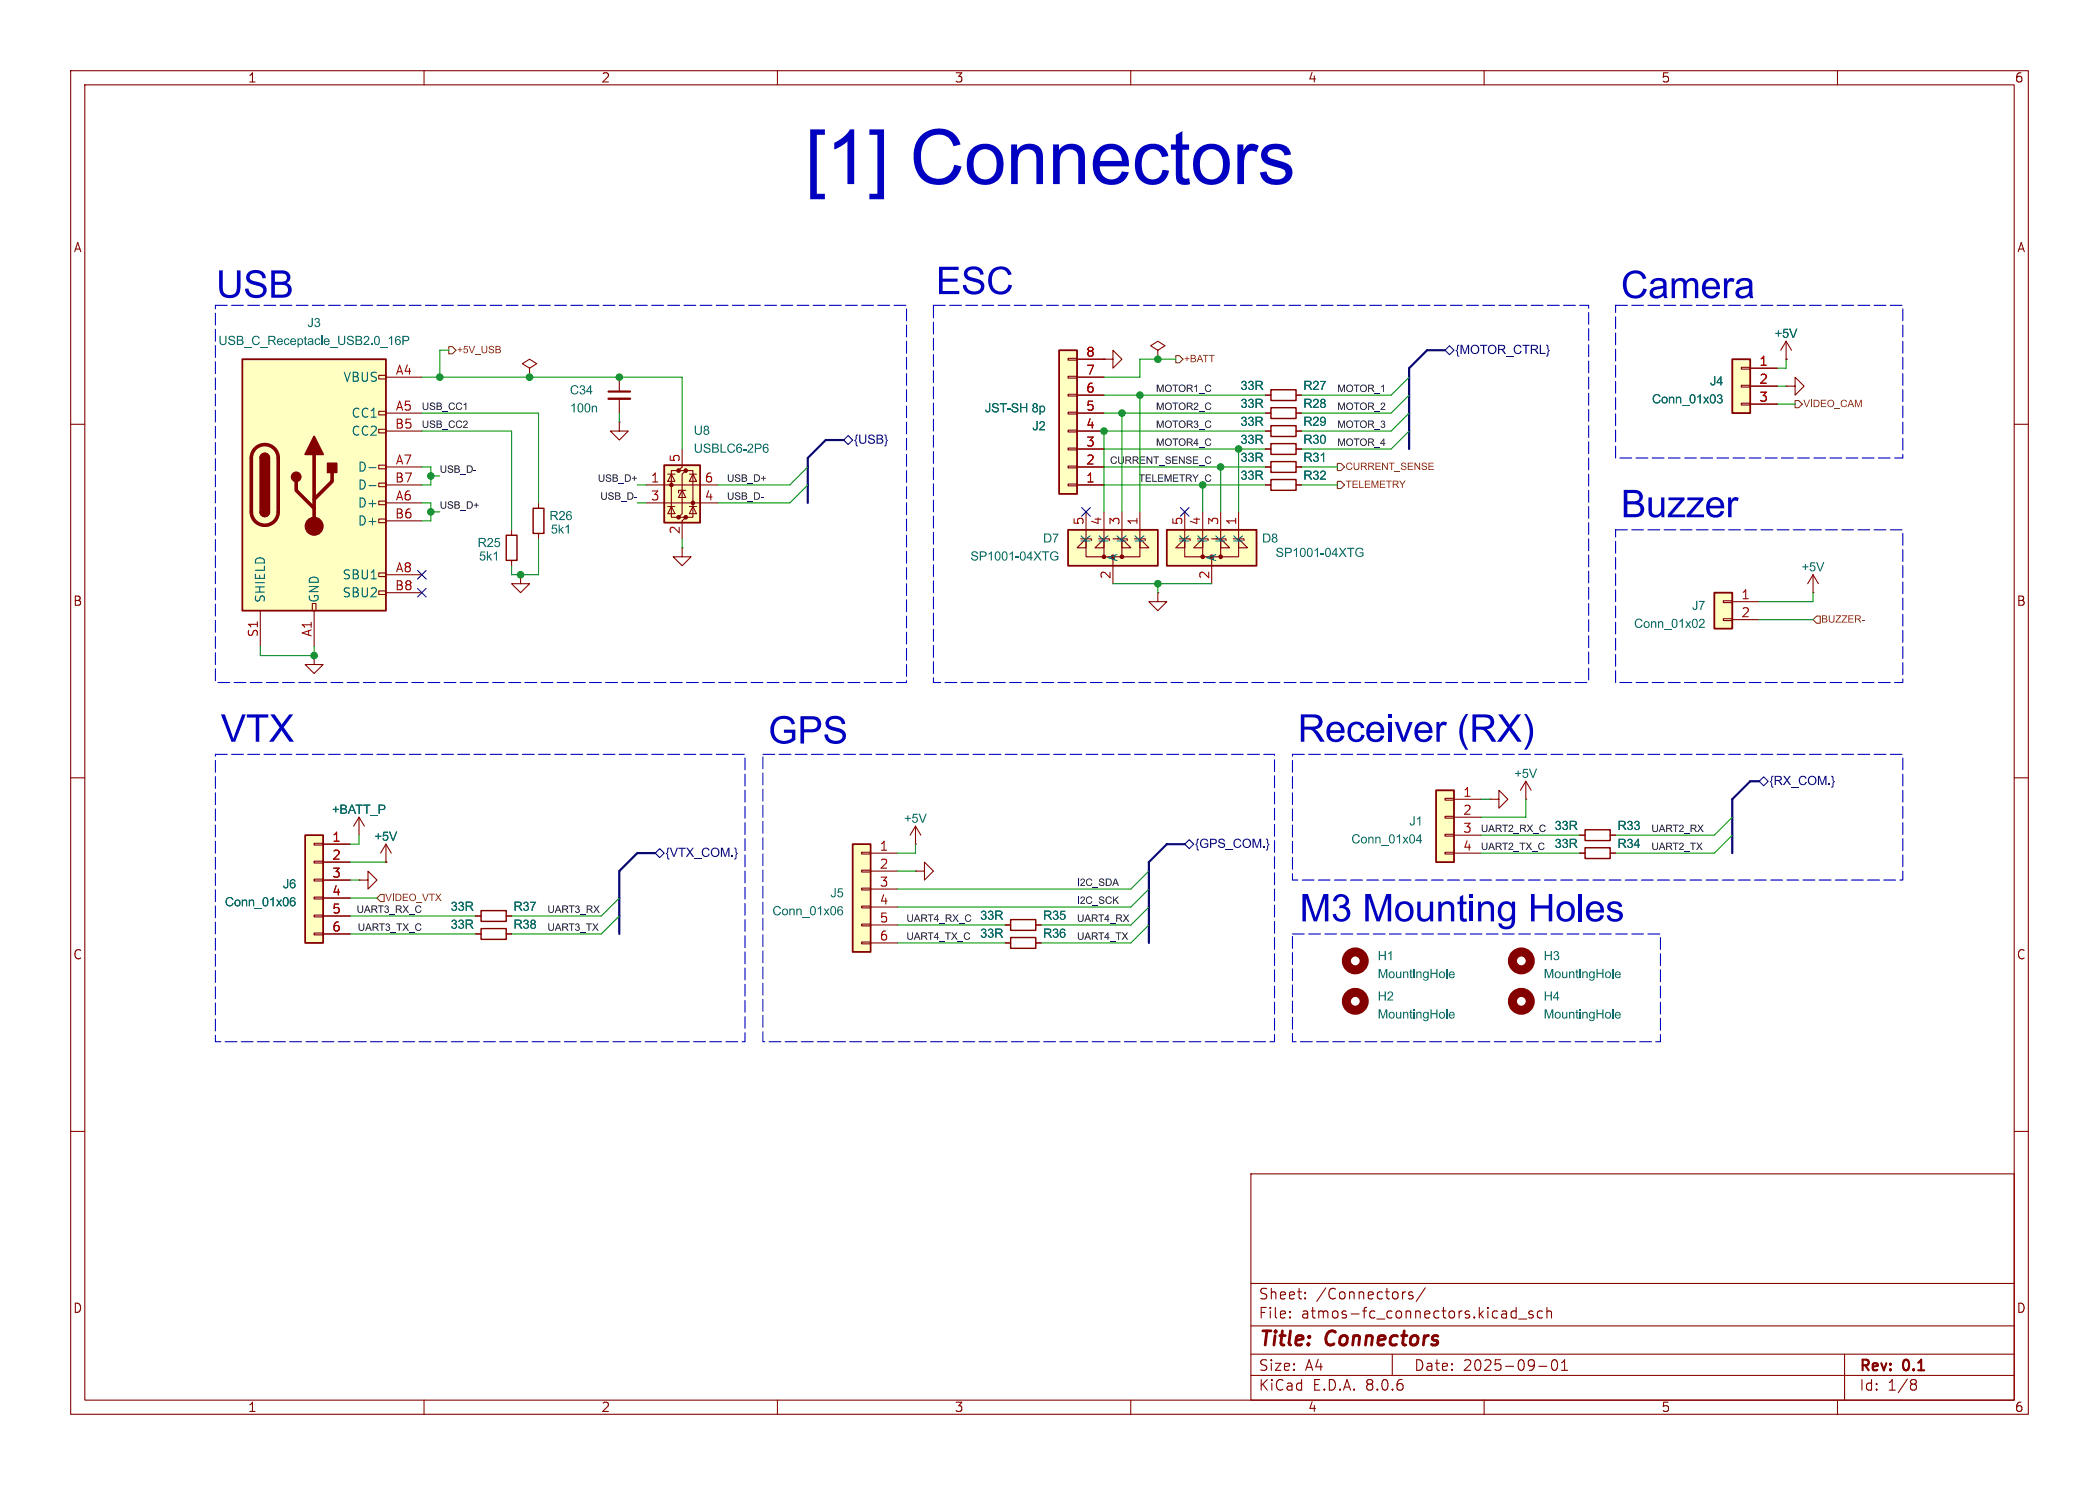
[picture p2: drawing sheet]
<svg xmlns="http://www.w3.org/2000/svg" width="297mm" height="210mm" viewBox="0 0 297 210" stroke-linecap="round" stroke-linejoin="round" font-family="sans-serif">
<g fill="none" stroke="#840000" stroke-width=".15">
<path d="M10 10h277v190h-277zM12 12h273v186h-273zM60 10v2M110 10v2M160 10v2M210 10v2M260 10v2M10 60h2M74.9 52.1l1-.7-1-.6-1 .6 1 .7v1.2M74.9 53.3h.1M252.7 50.8h.1M252.7 48.3l-.7 1.2"/>
<path d="M252.7 48.3v2.5M252.7 48.3l.8 1.2M285 60h2M72.4 74.9v.8M72.4 79.2v.8M10 110h2M285 110h2M10 160h2M285 160h2M177 166h108v32h-108zM60 198v2M110 198v2"/>
<path d="M160 198v2M177 194.5h108M177 191.5h108M177 187.5h108M177 181.5h108M182.5 186.3h.1l-.1 .1M182.5 186.3v.1M182.5 185.5v.1M182.5 185.5h.1l-.1 .1M184.7 183.6v.1M184.7 183.6h-.1l.1 .1M184.7 182.8v.1"/>
<path d="M184.7 182.8h-.1l.1 .1M197 191.5v3M198.7 182.7h.2M199.9 182.8l-.4-.1-.2 .2 .1 .2 .5 .2 .1 .1-.1 .2-.2 .1-.4-.1M201.7 182.1l-1.3 2M210 198v2M213.9 186.3l.2 .1 .4-.1M214.5 184.9v1.5M214.5 185.5l-.4-.1-.2 .1M214.9 186.5h1.1M216.9 185.5l-.4-.1-.2 .2 .1 .2 .5 .2 .1 .1-.1 .2-.2 .1-.4-.1M217.7 193.2h1.2"/>
<path d="M218.2 185.5l-.4-.1-.3 .3v.4l.2 .2 .1 .1 .4-.1M218.9 185.5a.37 .37 0 0 1 .6 .1v.8M218.9 184.9v1.5M219.7 192.4a.36 .36 0 0 1 .3-.1 .36 .36 0 0 1 .3 .3 .77 .77 0 0 1-.4 1.2 .91 .91 0 0 1-.2-1.4zM221 193.8h.8M221 192.7l.4-.4v1.5M260 198v2M261 191.5v6.5M270.6 195.1h.3l.3 .3-.1 .2-.2 .1M270.6 195.7h.3M270.9 195.7l.2 .2 .1 .4-.3 .3h-.3"/>
</g>
<path d="M71.6 75.7h1.6v3.5h-1.6z" fill="none" stroke="#840000" stroke-width=".2"/>
<path d="M34.3 50.8h20.3v35.6h-20.3z" fill="#ffffc2"/>
<g fill="none" stroke="#840000" stroke-width=".15">
<path d="M53.6 58.2h1v.5h-1zM53.6 53.1h1v.5h-1zM54.6 53.3h5.1M54.6 58.4h5.1M252.7 54.6h1.3v-1.3l1.3 1.3-1.3 1.3v-1.3M252.7 54.6h.1M53.6 73.4h1v.5h-1zM53.6 70.9h1v.5h-1zM53.6 68.3h1v.5h-1zM53.6 65.8h1v.5h-1zM53.6 60.7h1v.5h-1zM54.6 71.1h5.1"/>
<path d="M54.6 66h5.1M54.6 61h5.1M54.6 73.7h5.1M54.6 68.6h5.1M36.8 86.4v5M44.2 85.3h.5v1.1h-.5zM44.4 86.4v5M53.6 83.6h1v.5h-1zM53.6 81h1v.5h-1zM54.6 81.3h5.1M54.6 83.8h5.1"/>
</g>
<path d="M34.3 50.8h20.3v35.6h-20.3zM36.8 72.4a.64 .64 0 0 0 .7 .6 .64 .64 0 0 0 .6-.6M36.8 64.8a.64 .64 0 0 1 .7-.7 .64 .64 0 0 1 .6 .7" fill="none" stroke="#840000" stroke-width=".25"/>
<path d="M36.1 63.4a1.9 1.9 0 0 1 2.1-.4 1.9 1.9 0 0 1 1.2 1.8v7.6a1.91 1.91 0 0 1-1.9 1.9 1.91 1.91 0 0 1-1.9-1.9v-7.6a1.9 1.9 0 0 1 .5-1.4zM41.9 68.1v1.2l2.5 2.6M44.4 64.3v10.1M47 66.8v1.3l-2.6 2.5" fill="none" stroke="#840000" stroke-width=".51"/>
<g fill="#840000" stroke="#840000" stroke-width=".25">
<path d="M36.8 72.4h1.3a.64 .64 0 0 1-.6 .6 .64 .64 0 0 1-.7-.6z"/>
<path d="M36.8 64.8h1.3v7.6h-1.3z"/>
<path d="M37 64.3a.64 .64 0 0 1 .7-.1 .64 .64 0 0 1 .4 .6h-1.3z"/>
<path d="M44.4 61.7l1.3 2.6h-2.5z"/>
<path d="M46.4 65.5h1.2v1.3h-1.2z"/>
<circle cx="41.9" cy="67.4" r=".63"/>
</g>
<circle cx="44.4" cy="74.4" r="1.27" fill="#840000" stroke="#840000" stroke-width=".15"/>
<path d="M52.2 66.1h1M52.2 68.7h1" fill="none" stroke="#006464" stroke-width=".15"/>
<path d="M245.1 50.8h2.5v7.6h-2.5z" fill="#ffffc2"/>
<path d="M246.4 57h1.2v.3h-1.2zM246.4 54.5h1.2v.2h-1.2zM246.4 51.9h1.2v.3h-1.2zM247.6 52.1h3.9M247.6 54.6h3.9M247.6 57.2h3.9M129.5 123.2h1.3v-1.3l1.3 1.3-1.3 1.3v-1.3M129.5 123.2h.1" fill="none" stroke="#840000" stroke-width=".15"/>
<path d="M245.1 50.8h2.5v7.6h-2.5z" fill="none" stroke="#840000" stroke-width=".25"/>
<path d="M94 65.8h5.1v8.1h-5.1z" fill="#ffffc2"/>
<g fill="#840000" stroke="#840000" stroke-width=".14">
<circle cx="95" cy="68.6" r=".25"/>
<circle cx="96" cy="73.2" r=".25"/>
<circle cx="96" cy="66.5" r=".25"/>
<circle cx="97" cy="73.2" r=".25"/>
<circle cx="97" cy="66.5" r=".25"/>
<circle cx="98" cy="71.1" r=".25"/>
</g>
<g fill="none" stroke="#840000" stroke-width=".15">
<path d="M87.6 53.3v2.1M87.6 56.4v2M91.4 71.1h10.2M91.4 68.6h10.2M94.5 71.6h1M94.5 67.1h1M95 67.1l.5 1h-1zM95 71.6l.5 1h-1zM96 66.5h-1v6.7h1M96.5 69.3l.5 1.1h-1zM96.5 63.5v2.5l-.5 .5h1l-.5 .6v5.5l-.5 .6h1l-.5 .5v2.5M96.5 77.5v1.2h1.3l-1.3 1.3-1.3-1.3h1.3"/>
<path d="M96.5 77.5h.1M97 69.3h-1v.4M97 66.5h1v6.7h-1M97.5 71.6h1.1M97.5 67.1h1.1M98 71.6l.6 1h-1.1zM98 67.1l.6 1h-1.1z"/>
</g>
<path d="M94 65.8h5.1v8.1h-5.1z" fill="none" stroke="#840000" stroke-width=".25"/>
<path d="M86.1 56.4h3.1" fill="none" stroke="#840000" stroke-width=".33"/>
<path d="M86.1 55.4h3.1" fill="none" stroke="#840000" stroke-width=".3"/>
<path d="M120.6 119.4h2.6v15.2h-2.6z" fill="#ffffc2"/>
<g fill="none" stroke="#840000" stroke-width=".15">
<path d="M87.6 59.7v1.3h1.3l-1.3 1.2-1.2-1.2h1.2M87.6 59.7h.1M76.2 71.1v.8M76.2 75.4v.8M44.4 92.7v1.3h1.3l-1.3 1.3-1.2-1.3h1.2M44.4 92.7h.1M121.9 133.2h1.3v.3h-1.3zM121.9 130.7h1.3v.2h-1.3zM121.9 128.1h1.3v.3h-1.3zM121.9 125.6h1.3v.3h-1.3zM121.9 123.1h1.3v.2h-1.3zM121.9 120.5h1.3v.3h-1.3z"/>
<path d="M123.2 120.7h3.8M123.2 123.2h3.8M123.2 125.7h3.8M123.2 128.3h3.8M123.2 130.8h3.8M123.2 133.4h3.8"/>
</g>
<path d="M120.6 119.4h2.6v15.2h-2.6z" fill="none" stroke="#840000" stroke-width=".25"/>
<path d="M75.4 71.9h1.6v3.5h-1.6z" fill="none" stroke="#840000" stroke-width=".2"/>
<path d="M165.1 74.9h12.7v5.1h-12.7z" fill="#ffffc2"/>
<path d="M165.1 74.9h12.7v5.1h-12.7z" fill="none" stroke="#840000" stroke-width=".25"/>
<g fill="#840000" stroke="#840000" stroke-width=".15">
<circle cx="172.7" cy="78.7" r=".25"/>
<circle cx="170.2" cy="78.7" r=".25"/>
</g>
<g fill="none" stroke="#840000" stroke-width=".15">
<path d="M166.4 77.5l1.2-1.3v1.3zM167.6 76.2v2.5h2.6M167.6 72.4v3.8M168.9 77.5l1.3-1.3v1.3zM170.2 76.2v2.5h5.1v-2.5M170.2 72.4v3.8M171.4 76.2h1.3M172.7 76.2l1.3 1.3h-1.3zM172.7 72.4v6.3M175.3 76.2l1.2 1.3h-1.2zM175.3 72.4v3.8M171.4 80v2.6"/>
<path d="M50.8 115.6l-.8 1.2M50.8 115.6v2.5M50.8 115.6l.8 1.2"/>
</g>
<path d="M149.9 49.5h2.5v20.4h-2.5z" fill="#ffffc2"/>
<g fill="none" stroke="#840000" stroke-width=".15">
<path d="M151.1 50.7h1.3v.2h-1.3zM151.1 53.2h1.3v.3h-1.3zM151.1 55.8h1.3v.2h-1.3zM151.1 58.3h1.3v.2h-1.3zM152.4 58.4h3.8M152.4 55.9h3.8M152.4 53.3h3.8M152.4 50.8h3.8M156.2 50.8h1.3v1.3l1.2-1.3-1.2-1.3v1.3M156.2 50.8h.1M163.8 49.5l1-.6-1-.6-1 .6 1 .6v1.3M163.8 50.8h.1"/>
<path d="M179.1 58.4h.7M179.1 55.9h.7M183.4 58.4h.7M183.4 55.9h.7M151.1 60.8h1.3v.3h-1.3zM151.1 63.4h1.3v.2h-1.3zM151.1 65.9h1.3v.3h-1.3zM151.1 68.5h1.3v.2h-1.3zM152.4 68.6h3.8M152.4 66h3.8M152.4 63.5h3.8M152.4 61h3.8"/>
<path d="M179.1 61h.7M183.4 61h.7M73.7 81.3v1.3h1.2l-1.2 1.2-1.3-1.2h1.3M73.7 81.3h.1M163.8 83.8v1.3h1.3l-1.3 1.3-1.2-1.3h1.2M163.8 83.8h.1M129.5 119.4h.1M129.5 116.8l-.7 1.3M129.5 116.8v2.6M129.5 116.8l.8 1.3M210.8 113h1.3v-1.2l1.3 1.2-1.3 1.3v-1.3M210.8 113h.1"/>
<path d="M215.9 113h.1M215.9 110.5l-.8 1.3M215.9 110.5v2.5M215.9 110.5l.8 1.3M67.3 129.5h.8M71.6 129.5h.8"/>
</g>
<path d="M149.9 49.5h2.5v20.4h-2.5z" fill="none" stroke="#840000" stroke-width=".25"/>
<path d="M179.8 55.1h3.6v1.5h-3.6zM179.8 57.7h3.6v1.5h-3.6zM179.8 60.2h3.6v1.5h-3.6zM68.1 128.8h3.5v1.5h-3.5z" fill="none" stroke="#840000" stroke-width=".2"/>
<path d="M43.2 118.1h2.5v15.3h-2.5z" fill="#ffffc2"/>
<g fill="none" stroke="#840000" stroke-width=".15">
<path d="M179.1 68.6h.7M179.1 63.5h.7M179.1 66h.7M183.4 68.6h.7M183.4 63.5h.7M183.4 66h.7M44.4 119.3h1.3v.2h-1.3zM45.7 119.4h3.8M54.6 119.4l-.8 1.3M54.6 119.4v2.5M54.6 119.4l.8 1.3M44.4 132h1.3v.2h-1.3z"/>
<path d="M44.4 129.4h1.3v.3h-1.3zM44.4 126.9h1.3v.2h-1.3zM44.4 124.3h1.3v.3h-1.3zM44.4 121.8h1.3v.2h-1.3zM45.7 121.9h3.8M45.7 124.5h3.8M45.7 127h3.8M45.7 129.5h3.8M45.7 132.1h3.8M50.8 124.5h1.3v-1.3l1.2 1.3-1.2 1.2v-1.2M50.8 124.5h.1M54.6 121.9h.1"/>
<path d="M67.3 132.1h.8M71.6 132.1h.8"/>
</g>
<path d="M43.2 118.1h2.5v15.3h-2.5z" fill="none" stroke="#840000" stroke-width=".25"/>
<path d="M179.8 67.8h3.6v1.5h-3.6zM179.8 62.7h3.6v1.6h-3.6zM179.8 65.3h3.6v1.5h-3.6zM68.1 131.3h3.5v1.5h-3.5z" fill="none" stroke="#840000" stroke-width=".2"/>
<path d="M242.6 83.8h2.5v5.1h-2.5z" fill="#ffffc2"/>
<path d="M243.8 87.5h1.3v.3h-1.3zM243.8 85h1.3v.2h-1.3zM245.1 85.1h3.8M245.1 87.6h3.8M256.5 83.8h.1M256.5 81.3l-.7 1.3M256.5 81.3v2.5M256.5 81.3l.8 1.3" fill="none" stroke="#840000" stroke-width=".15"/>
<path d="M242.6 83.8h2.5v5.1h-2.5z" fill="none" stroke="#840000" stroke-width=".25"/>
<path d="M151.1 74.9h12.7v5.1h-12.7z" fill="#ffffc2"/>
<path d="M151.1 74.9h12.7v5.1h-12.7z" fill="none" stroke="#840000" stroke-width=".25"/>
<g fill="#840000" stroke="#840000" stroke-width=".15">
<circle cx="158.7" cy="78.7" r=".25"/>
<circle cx="156.2" cy="78.7" r=".25"/>
</g>
<g fill="none" stroke="#840000" stroke-width=".15">
<path d="M153.7 76.2v2.5h2.5M153.7 76.2v1.3h-1.3zM153.7 72.4v3.8M154.9 77.5l1.3-1.3v1.3zM156.2 76.2v2.5h5.1v-2.5M156.2 72.4v3.8M157.5 76.2h1.2M158.7 76.2l1.3 1.3h-1.3zM158.7 72.4v6.3M161.3 76.2l1.3 1.3h-1.3zM161.3 72.4v3.8M157.5 80v2.6"/>
<path d="M142.2 133.4h.8M142.2 130.8h.8M146.6 133.4h.7M146.6 130.8h.7"/>
</g>
<g fill="none" stroke="#840000" stroke-width="1.3">
<circle cx="191.8" cy="135.9" r="1.27"/>
<circle cx="215.3" cy="135.9" r="1.27"/>
<circle cx="191.8" cy="141.6" r="1.27"/>
<circle cx="215.3" cy="141.6" r="1.27"/>
</g>
<path d="M143 132.6h3.6v1.5h-3.6zM143 130h3.6v1.6h-3.6z" fill="none" stroke="#840000" stroke-width=".2"/>
<path d="M203.2 111.8h2.5v10.1h-2.5z" fill="#ffffc2"/>
<path d="M204.5 118h1.2v.2h-1.2zM204.5 115.4h1.2v.3h-1.2zM204.5 112.9h1.2v.3h-1.2zM205.7 113h3.8M205.7 115.6h3.8M205.7 118.1h3.8M223.5 118.1h.8M227.8 118.1h.8M204.5 120.5h1.2v.3h-1.2zM205.7 120.7h3.8M223.5 120.7h.8M227.8 120.7h.8" fill="none" stroke="#840000" stroke-width=".15"/>
<path d="M203.2 111.8h2.5v10.1h-2.5z" fill="none" stroke="#840000" stroke-width=".25"/>
<path d="M224.3 117.3h3.5v1.6h-3.5zM224.3 119.9h3.5v1.5h-3.5z" fill="none" stroke="#840000" stroke-width=".2"/>
<path d="M63.5 49h.5l.5 .5-.5 .5h-.5zM166.4 50.3h.5l.5 .5-.5 .5h-.5zM254 56.6h.5l.5 .6-.5 .5h-.5zM189.2 65.5h.5l.5 .5-.5 .5h-.5zM189.2 68.1h.5l.5 .5-.5 .5h-.5zM257 87.1h.6v1h-.6l-.5-.5zM53.8 126.5h.6v1h-.6l-.5-.5z" fill="none" stroke="#725600" stroke-width=".15"/>
<path d="M204.5 49.5l.6-.6 .6 .6-.6 .7zM119.4 62.2l.6-.6 .6 .6-.6 .7zM167.6 119.4l.7-.7 .6 .7-.6 .6zM248.9 110.5l.7-.6 .6 .6-.6 .6zM93.3 120l.7 .7-.7 .6-.6-.6z" fill="none" stroke="#000084" stroke-width=".15"/>
<g fill="#0000c2">
<path d="M114.6 18.3h2.1v.8h-1.1v8.3h1.1v.8h-2.1z"/>
<path d="M118 20.2a4.8 4.8 0 0 0 2.3-1.9h.6v7.7h-1v-6l-.9 .7-1 .5z"/>
<path d="M123 18.3h2.1v9.9h-2.1v-.8h1.1v-8.3h-1.1z"/>
<path d="M130.2 19.3a3.5 3.5 0 0 1 5.2 .1l.5 1-1 .3a2.28 2.28 0 0 0-2-1.7 2.28 2.28 0 0 0-2.3 1.4 4.6 4.6 0 0 0 .4 4.1 2.31 2.31 0 0 0 2.4 .7 2.31 2.31 0 0 0 1.6-1.9l1 .3a3.4 3.4 0 0 1-2.6 2.5 3.4 3.4 0 0 1-3.4-1.3 5 5 0 0 1 .2-5.5z"/>
<path d="M166.4 19.1l.9-.6v1.9h1v.8h-1l.1 3.8a.65 .65 0 0 0 .9 .2l.1 .8a1.54 1.54 0 0 1-1.9-.4l-.1-.8v-3.6h-.7v-.8h.7z"/>
</g>
<path d="M30.5 43.2h97.8v53.3h-97.8zM132.1 43.2h92.7v53.3h-92.7zM228.6 43.2h40.6v21.6h-40.6zM228.6 74.9h40.6v21.6h-40.6zM30.5 106.7h74.9v40.6h-74.9zM107.9 106.7h72.4v40.6h-72.4zM182.9 106.7h86.3v17.8h-86.3zM182.9 132.1h52v15.2h-52z" fill="none" stroke="#0000c2" stroke-width=".15" stroke-dasharray="1.7 .6"/>
<path d="M204.5 49.5h-2.6l-2.5 2.6v11.4M119.4 62.2h-2.6l-2.5 2.6v6.3M167.6 119.4h-2.5l-2.5 2.5v11.5M248.9 110.5h-1.3l-2.5 2.5v7.7M92.7 120.7h-2.5l-2.6 2.5v8.9" fill="none" stroke="#000084" stroke-width=".3"/>
<g fill="none" stroke="#009600" stroke-width=".15">
<path d="M59.7 58.4h16.5v12.7M59.7 53.3h36.8v10.2M63.5 49.5h-1.3v3.8M87.6 58.4v1.3M156.2 55.9h22.9M156.2 58.4h22.9M158.7 58.4v14M161.3 55.9v16.5M166.4 50.8h-5.1v2.5h-5.1M199.4 58.4l-2.6 2.6h-12.7M199.4 53.3l-2.6 2.6h-12.7M199.4 55.9l-2.6 2.5h-12.7"/>
<path d="M251.5 57.2h2.5M251.5 54.6h1.2M252.7 50.8v1.3h-1.2M59.7 61h12.7v13.9M59.7 66h1.3v2.6h-1.3M59.7 71.1h1.3v2.6h-1.3M61 67.3h1.2M61 72.4h1.2M76.2 76.2v5.1h-3.8v-1.3M90.2 68.6h1.2M90.2 71.1h1.2M96.5 76.2v1.3"/>
<path d="M114.3 66l-2.5 2.6h-10.2M114.3 68.6l-2.5 2.5h-10.2M156.2 63.5h22.9M156.2 68.6h22.9M156.2 66h22.9M170.2 68.6v3.8M172.7 66v6.4M175.3 63.5v8.9M179.1 61h-22.9v11.4M184.1 68.6h5.1M184.1 66h5.1M199.4 61l-2.6 2.5h-12.7"/>
<path d="M36.8 91.4v1.3h7.6v-1.3M157.5 82.6h13.9M163.8 82.6v1.2M248.9 87.6h7.6M256.5 83.8v1.3h-7.6M50.8 118.1v1.3h-1.3M129.5 119.4v1.3h-2.5M209.5 118.1h14M209.5 113h1.3M215.9 113v2.6h-6.4M245.1 115.6l-2.5 2.5h-14M245.1 118.1l-2.5 2.6h-14"/>
<path d="M49.5 121.9h5.1M49.5 124.5h1.3M49.5 129.5h17.8M49.5 132.1h17.8M49.5 127h3.8M87.6 127l-2.5 2.5h-12.7M87.6 129.5l-2.5 2.6h-12.7M127 123.2h2.5M127 133.4h15.2M127 130.8h15.2M162.6 130.8l-2.6 2.6h-12.7M162.6 128.3l-2.6 2.5h-12.7"/>
<path d="M162.6 125.7l-2.6 2.6h-33M162.6 123.2l-2.6 2.5h-33M209.5 120.7h14"/>
</g>
<path d="M153.1 71.8l1.2 1.2M154.3 71.8l-1.2 1.2M167 71.8l1.2 1.2M168.2 71.8l-1.2 1.2M59.1 83.2l1.2 1.2M59.1 80.7l1.2 1.2M60.3 83.2l-1.2 1.2M60.3 80.7l-1.2 1.2" fill="none" stroke="#000084" stroke-width=".15"/>
<g fill="none" stroke="#840000" stroke-width=".15">
<path d="M152.4 58.4h3.8M152.4 55.9h3.8M152.4 53.3h3.8M152.4 50.8h3.8M156.2 50.8h.1M179.1 58.4h.7M179.1 55.9h.7M183.4 58.4h.7M183.4 55.9h.7M247.6 52.1h3.9M247.6 54.6h3.9M247.6 57.2h3.9"/>
<path d="M252.7 50.8h.1M152.4 68.6h3.8M152.4 66h3.8M152.4 63.5h3.8M152.4 61h3.8M179.1 68.6h.7M179.1 66h.7M179.1 63.5h.7M179.1 61h.7M183.4 68.6h.7M183.4 66h.7M183.4 63.5h.7"/>
<path d="M183.4 61h.7M45.7 119.4h3.8M223.5 118.1h.8M227.8 118.1h.8M45.7 129.5h3.8M45.7 132.1h3.8M45.7 121.9h3.8M45.7 124.5h3.8M45.7 127h3.8M54.6 121.9h.1M67.3 129.5h.8M67.3 132.1h.8"/>
<path d="M71.6 129.5h.8M71.6 132.1h.8M142.2 133.4h.8M142.2 130.8h.8M146.6 133.4h.7M146.6 130.8h.7M223.5 120.7h.8M227.8 120.7h.8"/>
</g>
<g fill="#009600" stroke="#009600" stroke-width=".15">
<circle cx="156.2" cy="61" r=".46"/>
<circle cx="161.3" cy="55.9" r=".46"/>
<circle cx="158.7" cy="58.4" r=".46"/>
<circle cx="175.3" cy="63.5" r=".46"/>
<circle cx="163.8" cy="50.8" r=".46"/>
<circle cx="62.2" cy="53.3" r=".46"/>
<circle cx="87.6" cy="53.3" r=".46"/>
<circle cx="61" cy="67.3" r=".46"/>
<circle cx="61" cy="72.4" r=".46"/>
<circle cx="74.9" cy="53.3" r=".46"/>
<circle cx="170.2" cy="68.6" r=".46"/>
<circle cx="172.7" cy="66" r=".46"/>
<circle cx="163.8" cy="82.6" r=".46"/>
<circle cx="73.7" cy="81.3" r=".46"/>
<circle cx="44.4" cy="92.7" r=".46"/>
</g>
<text font-size="10.6" fill="#0000c2" x="113.9" y="30.4">[1] Connectors</text>
<g font-size="5.3" fill="#0000c2">
<text x="30.6" y="43.5">USB</text>
<text x="132.4" y="43">ESC</text>
<text x="229.4" y="42.8">Camera</text>
<text x="229.4" y="73.8">Buzzer</text>
<text x="31.2" y="105.5">VTX</text>
<text x="108.7" y="105.8">GPS</text>
<text x="183.6" y="105.5">Receiver (RX)</text>
<text x="183.9" y="130.9">M3 Mounting Holes</text>
</g>
<g font-size="2.8" fill="#840000">
<text x="178" y="190.9">Title:</text>
<text x="187.7" y="190.9">Connectors</text>
</g>
<g font-size="2.1" fill="#840000">
<text x="178" y="184">Sheet:</text>
<text x="186.2" y="184">/Connectors/</text>
<text x="178" y="186.7">File:</text>
<text x="184.1" y="186.7">atmos-fc_connectors.kicad_sch</text>
<text x="178" y="196.9">KiCad</text>
<text x="178" y="194.1">Size:</text>
<text x="184.7" y="194.1">A4</text>
<text x="185.7" y="196.9">E.D.A.</text>
<text x="193.3" y="196.9">8.0.6</text>
<text x="200" y="194.1">Date:</text>
<text x="207" y="194.1">2025-09-01</text>
<text x="263" y="194.3">Rev:</text>
<text x="263" y="196.9">Id:</text>
<text x="267.1" y="196.9">1/8</text>
<text x="269.4" y="194.3">0.1</text>
</g>
<g font-size="1.8" fill="#840000">
<text x="35" y="11.9">1</text>
<text x="85" y="11.9">2</text>
<text x="135" y="11.9">3</text>
<text x="185" y="11.9">4</text>
<text x="235" y="11.9">5</text>
<text x="285" y="11.9">6</text>
<text x="10.3" y="35.9">A</text>
<text x="285.3" y="35.9">A</text>
<text x="10.3" y="85.9">B</text>
<text x="285.3" y="85.9">B</text>
<text x="10.3" y="135.9">C</text>
<text x="285.3" y="135.9">C</text>
<text x="10.3" y="185.9">D</text>
<text x="285.3" y="185.9">D</text>
<text x="35" y="199.9">1</text>
<text x="85" y="199.9">2</text>
<text x="135" y="199.9">3</text>
<text x="185" y="199.9">4</text>
<text x="235" y="199.9">5</text>
<text x="285" y="199.9">6</text>
</g>
<g font-size="1.8" fill="#006464">
<text x="43.5" y="46.7">J3</text>
<text x="30.9" y="49.3">USB_C_Receptacle_USB2.0_16P</text>
<text x="251.1" y="48.2">+5V</text>
<text x="48.5" y="54.2">VBUS</text>
<text x="49.6" y="59.3">CC1</text>
<text x="80.6" y="56.2">C34</text>
<text x="80.6" y="58.8">100n</text>
<text x="139.4" y="58.8">JST-SH 8p</text>
<text x="175.5" y="55.6">33R</text>
<text x="175.5" y="58.2">33R</text>
<text x="184.4" y="55.6">R27</text>
<text x="184.4" y="58.2">R28</text>
<text x="233.8" y="57.5">Conn_01x03</text>
<text x="242" y="55">J4</text>
<text x="49.6" y="61.8">CC2</text>
<text x="98.2" y="62">U8</text>
<text x="98.2" y="64.5">USBLC6-2P6</text>
<text x="146.1" y="61.3">J2</text>
<text x="175.5" y="60.7">33R</text>
<text x="175.5" y="63.2">33R</text>
<text x="175.5" y="65.8">33R</text>
<text x="184.4" y="60.7">R29</text>
<text x="184.4" y="63.2">R30</text>
<text x="184.4" y="65.8">R31</text>
<text x="50.5" y="72">D+</text>
<text x="50.5" y="66.9">D-</text>
<text x="50.5" y="69.4">D-</text>
<text x="175.5" y="68.3">33R</text>
<text x="184.4" y="68.3">R32</text>
<text x="50.5" y="74.5">D+</text>
<text x="67.6" y="77.8">R25</text>
<text x="77.7" y="74">R26</text>
<text x="77.9" y="75.9">5k1</text>
<text x="147.6" y="77.2">D7</text>
<text x="154.5" y="76.9" transform="rotate(-90 154.5 76.9)">K</text>
<text x="157.1" y="76.9" transform="rotate(-90 157.1 76.9)">K</text>
<text x="159.6" y="76.9" transform="rotate(-90 159.6 76.9)">K</text>
<text x="162.2" y="76.9" transform="rotate(-90 162.2 76.9)">K</text>
<text x="168.5" y="76.9" transform="rotate(-90 168.5 76.9)">K</text>
<text x="171" y="76.9" transform="rotate(-90 171 76.9)">K</text>
<text x="173.6" y="76.9" transform="rotate(-90 173.6 76.9)">K</text>
<text x="176.1" y="76.9" transform="rotate(-90 176.1 76.9)">K</text>
<text x="178.6" y="77.2">D8</text>
<text x="48.4" y="82.1">SBU1</text>
<text x="67.8" y="79.7">5k1</text>
<text x="137.3" y="79.7">SP1001-04XTG</text>
<text x="158.3" y="79.5" transform="rotate(-90 158.3 79.5)">A</text>
<text x="172.3" y="79.5" transform="rotate(-90 172.3 79.5)">A</text>
<text x="180.5" y="79.2">SP1001-04XTG</text>
<text x="254.9" y="81.3">+5V</text>
<text x="37.7" y="85.3" transform="rotate(-90 37.7 85.3)">SHIELD</text>
<text x="45.3" y="85.3" transform="rotate(-90 45.3 85.3)">GND</text>
<text x="48.4" y="84.7">SBU2</text>
<text x="231.2" y="89.3">Conn_01x02</text>
<text x="239.4" y="86.7">J7</text>
<text x="214.3" y="110.5">+5V</text>
<text x="47" y="115.6">+BATT_P</text>
<text x="53" y="119.4">+5V</text>
<text x="127.9" y="116.8">+5V</text>
<text x="191.2" y="119.7">Conn_01x04</text>
<text x="199.4" y="117.2">J1</text>
<text x="220" y="117.8">33R</text>
<text x="228.9" y="117.8">R33</text>
<text x="220" y="120.4">33R</text>
<text x="228.9" y="120.4">R34</text>
<text x="31.8" y="128.6">Conn_01x06</text>
<text x="40" y="126.1">J6</text>
<text x="63.8" y="129.3">33R</text>
<text x="63.8" y="131.8">33R</text>
<text x="72.7" y="129.3">R37</text>
<text x="72.7" y="131.8">R38</text>
<text x="109.3" y="129.9">Conn_01x06</text>
<text x="117.5" y="127.4">J5</text>
<text x="138.7" y="130.5">33R</text>
<text x="147.6" y="130.5">R35</text>
<text x="138.7" y="133.1">33R</text>
<text x="147.6" y="133.1">R36</text>
<text x="194.9" y="136.3">H1</text>
<text x="218.4" y="136.3">H3</text>
<text x="194.9" y="138.8">MountingHole</text>
<text x="194.9" y="142">H2</text>
<text x="218.4" y="142">H4</text>
<text x="218.4" y="138.8">MountingHole</text>
<text x="194.9" y="144.5">MountingHole</text>
<text x="218.4" y="144.5">MountingHole</text>
</g>
<g font-size="1.8" fill="#a90000">
<text x="55.9" y="53.1">A4</text>
<text x="153.6" y="53.1">7</text>
<text x="153.6" y="50.5">8</text>
<text x="248.8" y="51.8">1</text>
<text x="55.9" y="58.2">A5</text>
<text x="153.6" y="58.2">5</text>
<text x="153.6" y="55.6">6</text>
<text x="248.8" y="54.4">2</text>
<text x="248.8" y="56.9">3</text>
<text x="55.8" y="60.7">B5</text>
<text x="55.9" y="65.8">A7</text>
<text x="96.3" y="65.5" transform="rotate(-90 96.3 65.5)">5</text>
<text x="153.6" y="65.8">2</text>
<text x="153.6" y="63.2">3</text>
<text x="153.6" y="60.7">4</text>
<text x="55.8" y="68.3">B7</text>
<text x="55.9" y="70.9">A6</text>
<text x="92" y="68.3">1</text>
<text x="92" y="70.9">3</text>
<text x="99.6" y="70.9">4</text>
<text x="99.6" y="68.3">6</text>
<text x="153.6" y="68.3">1</text>
<text x="55.8" y="73.4">B6</text>
<text x="96.3" y="75.6" transform="rotate(-90 96.3 75.6)">2</text>
<text x="153.4" y="74.4" transform="rotate(-90 153.4 74.4)">5</text>
<text x="156" y="74.4" transform="rotate(-90 156 74.4)">4</text>
<text x="158.5" y="74.4" transform="rotate(-90 158.5 74.4)">3</text>
<text x="161" y="74.4" transform="rotate(-90 161 74.4)">1</text>
<text x="167.4" y="74.4" transform="rotate(-90 167.4 74.4)">5</text>
<text x="169.9" y="74.4" transform="rotate(-90 169.9 74.4)">4</text>
<text x="172.5" y="74.4" transform="rotate(-90 172.5 74.4)">3</text>
<text x="175" y="74.4" transform="rotate(-90 175 74.4)">1</text>
<text x="55.8" y="83.6">B8</text>
<text x="55.9" y="81">A8</text>
<text x="157.2" y="82" transform="rotate(-90 157.2 82)">2</text>
<text x="171.2" y="82" transform="rotate(-90 171.2 82)">2</text>
<text x="246.3" y="84.8">1</text>
<text x="246.3" y="87.4">2</text>
<text x="36.6" y="90.2" transform="rotate(-90 36.6 90.2)">S1</text>
<text x="44.2" y="90.2" transform="rotate(-90 44.2 90.2)">A1</text>
<text x="206.9" y="112.8">1</text>
<text x="46.9" y="119.1">1</text>
<text x="206.9" y="115.3">2</text>
<text x="206.9" y="117.9">3</text>
<text x="46.9" y="121.7">2</text>
<text x="46.9" y="124.2">3</text>
<text x="124.4" y="120.4">1</text>
<text x="124.4" y="122.9">2</text>
<text x="124.4" y="125.5">3</text>
<text x="206.9" y="120.4">4</text>
<text x="46.9" y="126.7">4</text>
<text x="46.9" y="129.3">5</text>
<text x="46.9" y="131.8">6</text>
<text x="124.4" y="128">4</text>
<text x="124.4" y="130.6">5</text>
<text x="124.4" y="133.1">6</text>
</g>
<g font-size="1.8" fill="#000084">
<text x="205.9" y="50.5">{MOTOR_CTRL}</text>
<text x="120.8" y="63.2">{USB}</text>
<text x="250.4" y="111.5">{RX_COM.}</text>
<text x="94.2" y="121.7">{VTX_COM.}</text>
<text x="169.1" y="120.4">{GPS_COM.}</text>
</g>
<g font-size="1.4" fill="#725600">
<text x="64.7" y="50.3">+5V_USB</text>
<text x="167.5" y="51.6">+BATT</text>
<text x="255.2" y="58">VIDEO_CAM</text>
<text x="190.4" y="66.8">CURRENT_SENSE</text>
<text x="190.4" y="69.4">TELEMETRY</text>
<text x="257.7" y="88.4">BUZZER-</text>
<text x="54.5" y="127.8">VIDEO_VTX</text>
</g>
<g font-size="1.4" fill="#0f0f0f">
<text x="59.7" y="58.1">USB_CC1</text>
<text x="163.6" y="55.6">MOTOR1_C</text>
<text x="163.6" y="58.1">MOTOR2_C</text>
<text x="189.2" y="58.1">MOTOR_2</text>
<text x="189.2" y="55.6">MOTOR_1</text>
<text x="59.7" y="60.7">USB_CC2</text>
<text x="157.1" y="65.8">CURRENT_SENSE_C</text>
<text x="163.6" y="60.7">MOTOR3_C</text>
<text x="163.6" y="63.2">MOTOR4_C</text>
<text x="189.2" y="63.2">MOTOR_4</text>
<text x="189.2" y="60.7">MOTOR_3</text>
<text x="62.2" y="67">USB_D-</text>
<text x="84.6" y="68.3">USB_D+</text>
<text x="85" y="70.8">USB_D-</text>
<text x="102.9" y="68.3">USB_D+</text>
<text x="102.9" y="70.8">USB_D-</text>
<text x="161.1" y="68.3">TELEMETRY_C</text>
<text x="62.2" y="72.1">USB_D+</text>
<text x="209.5" y="117.8">UART2_RX_C</text>
<text x="233.7" y="117.8">UART2_RX</text>
<text x="152.4" y="125.5">I2C_SDA</text>
<text x="209.5" y="120.4">UART2_TX_C</text>
<text x="233.7" y="120.4">UART2_TX</text>
<text x="50.5" y="129.3">UART3_RX_C</text>
<text x="50.6" y="131.8">UART3_TX_C</text>
<text x="77.5" y="131.8">UART3_TX</text>
<text x="77.5" y="129.3">UART3_RX</text>
<text x="128.3" y="130.5">UART4_RX_C</text>
<text x="152.4" y="128">I2C_SCK</text>
<text x="152.4" y="130.5">UART4_RX</text>
<text x="128.3" y="133.1">UART4_TX_C</text>
<text x="152.4" y="133.1">UART4_TX</text>
</g>
</svg>
